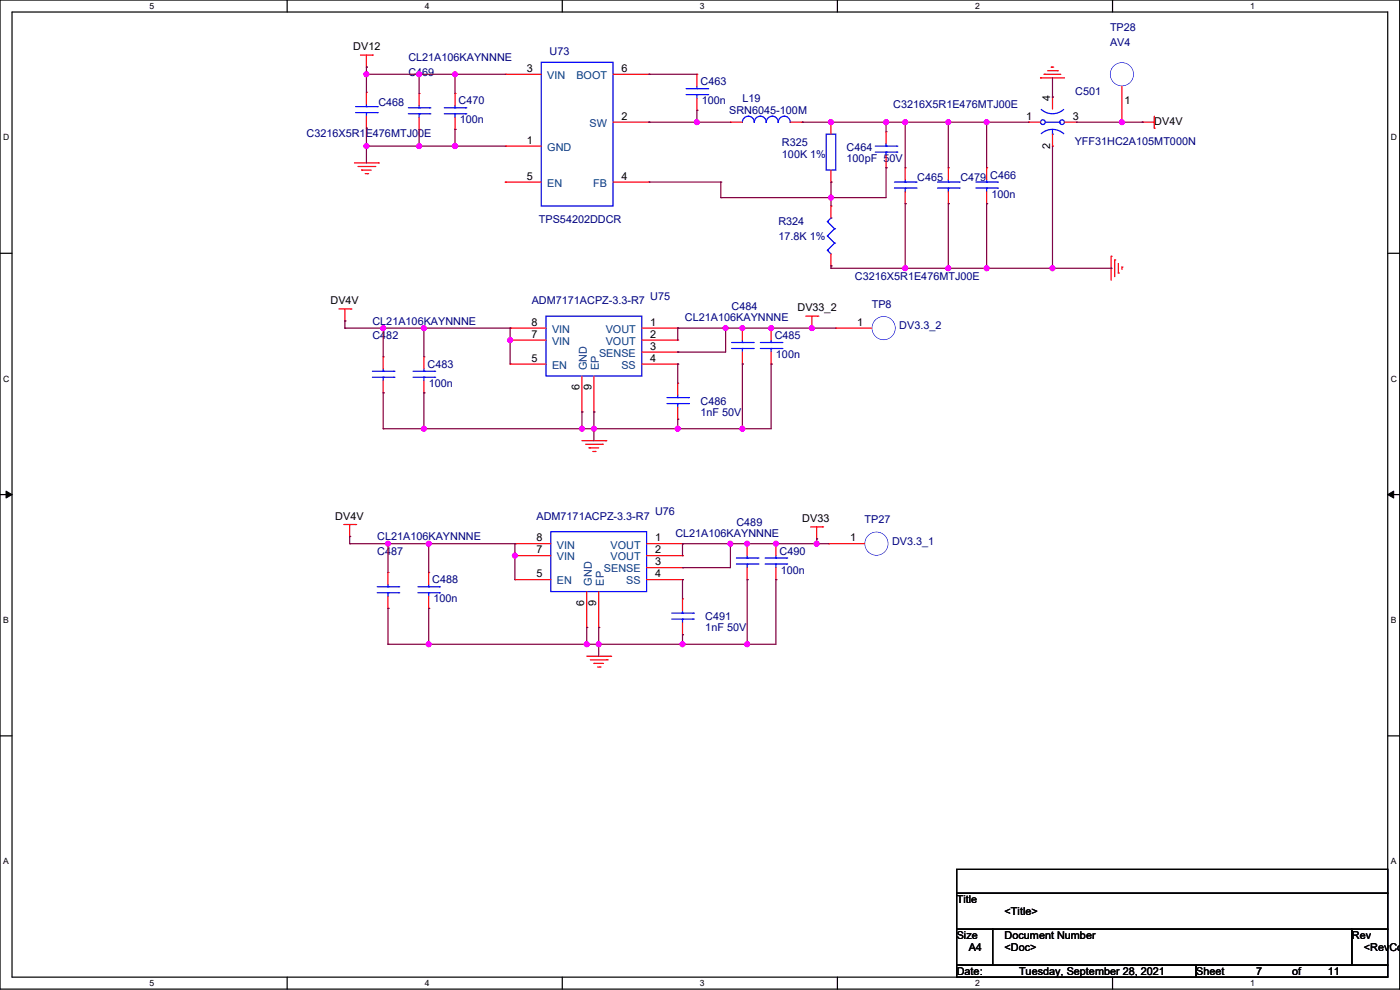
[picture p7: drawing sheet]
<svg xmlns="http://www.w3.org/2000/svg" width="297mm" height="210mm" viewBox="0 0 297 210" stroke-linecap="round" stroke-linejoin="round" font-family="sans-serif">
<path d="M0 0h296.9v209.8h-296.9zM2.6 2.6h291.8v204.7h-291.8z" fill="none" stroke="#000" stroke-width=".25"/>
<g fill="#fff">
<path d="M31.7 .3h1v2h-1z"/>
<path d="M31.7 207.5h1v2.1h-1z"/>
</g>
<path d="M60.9 0v2.6M60.9 207.3v2.5" fill="none" stroke="#000" stroke-width=".25"/>
<g fill="#fff">
<path d="M90.1 .3h1v2h-1z"/>
<path d="M90.1 207.5h1v2.1h-1z"/>
</g>
<path d="M119.3 0v2.6M119.3 207.3v2.5" fill="none" stroke="#000" stroke-width=".25"/>
<g fill="#fff">
<path d="M148.5 .3h1v2h-1z"/>
<path d="M148.5 207.5h1v2.1h-1z"/>
</g>
<path d="M177.7 0v2.6M177.7 207.3v2.5" fill="none" stroke="#000" stroke-width=".25"/>
<g fill="#fff">
<path d="M206.8 .3h1v2h-1z"/>
<path d="M206.8 207.5h1v2.1h-1z"/>
</g>
<path d="M236 0v2.6M236 207.3v2.5" fill="none" stroke="#000" stroke-width=".25"/>
<g fill="#fff">
<path d="M265.2 .3h1v2h-1z"/>
<path d="M265.2 207.5h1v2.1h-1z"/>
<path d="M.6 28.1h1.4v2.1h-1.4z"/>
<path d="M295 28.1h1.3v2.1h-1.3z"/>
<path d="M.6 79.3h1.4v2.1h-1.4z"/>
<path d="M295 79.3h1.3v2.1h-1.3z"/>
</g>
<path d="M0 53.7h2.6M294.4 53.7h2.5" fill="none" stroke="#000" stroke-width=".25"/>
<g fill="#fff">
<path d="M.6 130.5h1.3v2h-1.3z"/>
<path d="M295 130.5h1.2v2h-1.2z"/>
</g>
<path d="M0 104.9h2.6M294.4 104.9h2.5" fill="none" stroke="#000" stroke-width=".25"/>
<path d="M1.3 104.2l1.3 .7-1.3 .7zM294.4 104.9l1.3-.7v1.4z" fill="#000" stroke="#000" stroke-width=".21"/>
<g fill="#fff">
<path d="M.6 181.7h1.3v2h-1.3z"/>
<path d="M295 181.7h1.2v2h-1.2z"/>
</g>
<path d="M0 156.1h2.6M294.4 156.1h2.5M203 184.4h91.4v5.1h-91.4zM203 189.5h91.4v7.6h-91.4zM203 197.1h7.6v7.6h-7.6zM210.6 197.1h76.2v7.6h-76.2zM286.8 197.1h7.6v7.6h-7.6zM203 204.7h50.8v2.6h-50.8zM253.8 204.7h40.6v2.6h-40.6z" fill="none" stroke="#000" stroke-width=".25"/>
<g fill="none" stroke="#f00" stroke-width=".25">
<path d="M76.5 11.7h2.5M77.7 14.2h.1M77.7 19.6h.1M77.7 11.7v2.5M77.7 19.6v2.5M79 11.7h.1M88.9 19.8h.1M88.9 19.8v2.6M96.5 19.8h.1M96.5 19.8v2.6M107.2 15.8h.1M107.2 15.8h7.6"/>
<path d="M130.1 15.8h7.6M137.7 15.8h.1M147.8 15.8h.1M147.8 15.8v2.5M220.7 16.5h.1M220.7 16.5h5.1M221.5 15.8h.1M221.5 15.8h3.6M222.3 15h2M223 14.2h.1M223 14.2h.5M224.3 15h.1"/>
<path d="M238 18.3v7.6M75.2 34.6h5.1M76 35.3h3.5M76.7 36.1h.1M76.7 36.1h2.1M77.5 36.8h.5M77.7 27.2h.1M77.7 24.6v2.6M78 36.8h.1M79.5 35.3h.1M80.3 34.6h.1M88.9 27.4h.1"/>
<path d="M88.9 24.9v2.5M96.5 27.4h.1M96.5 24.9v2.5M107.2 31h.1M107.2 38.6h.1M107.2 31h7.6M107.2 38.6h7.6M130.1 25.9h7.6M130.1 38.6h7.6M137.7 25.9h.1M137.7 38.6h.1M147.8 23.4h.1"/>
<path d="M147.8 20.8v2.6M155 25.9h.1M155 25.9h2.5M167.7 25.9h2.5M170.2 25.9h.1M176.3 25.9h.1M176.3 38.6h.1M176.3 25.9v2.6M176.3 36.1v2.5M188 28h.1M188 35.6h.1M188 28v2.5"/>
<path d="M188 33v2.6M192 35.6h.1M192 35.6v2.5M201.2 35.6h.1M201.2 35.6v2.5M209.3 35.6h.1M209.3 35.6v2.5M218.2 25.9h.1M218.2 25.9h2.5M223.3 31h.1M223.3 20.6h.1M223.3 20.6v2.5"/>
<path d="M223.3 28.5v2.5M225.8 25.9h2.6M228.4 25.9h.1M238 25.9h.1M242.3 25.9h.1M242.3 25.9h2.6M244.9 27.2h.1M244.9 24.6v2.6M176.3 56.4h.1M176.3 43.7h.1M176.3 43.7v2.5M176.3 53.9v2.5"/>
<path d="M192 43.2h.1M192 40.7v2.5M201.2 43.2h.1M201.2 40.7v2.5M209.3 43.2h.1M209.3 40.7v2.5M235.7 54.4h.1M235.7 54.4v5M236.5 55.1h.1M236.5 55.1v3.6M237.2 57.9h.1M237.2 55.9v2"/>
<path d="M238 56.7h.1M238 56.7v.5M71.9 65.5h2.5M73.2 68.1h.1M73.2 65.5v2.6M74.4 65.5h.1M81.3 75.7h.1M81.3 75.7v2.5M89.9 75.7h.1M89.9 75.7v2.5M108.2 77.2h.1M108.2 72.1h.1"/>
<path d="M108.2 69.6h.1M108.2 69.6h7.6M108.2 72.1h7.6M108.2 77.2h7.6M123.5 79.8v7.6M126 79.8v7.6M136.2 69.6h7.6M136.2 72.1h7.6M136.2 74.7h7.6M136.2 77.2h7.6M143.8 69.6h.1M143.8 72.1h.1"/>
<path d="M143.8 74.7h.1M143.8 77.2h.1M157.5 69.6h.1M157.5 77.2h.1M157.5 69.6v2.5M157.5 74.7v2.5M163.6 69.6h.1M163.6 77.2h.1M163.6 69.6v2.5M163.6 74.7v2.5M171 67.1h2.5M172.2 69.6h.1"/>
<path d="M172.2 67.1v2.5M173.5 67.1h.1M177.3 69.6h.1M177.3 69.6h7.6M81.3 83.3h.1M81.3 80.8v2.5M89.9 83.3h.1M89.9 80.8v2.5M123.5 87.4h.1M123.5 93.5h5M124.2 94.2h3.6M125 95h.1"/>
<path d="M125 95h2M125.7 95.8h.5M126 87.4h.1M126.2 95.8h.1M127.8 94.2h.1M128.5 93.5h.1M143.8 81.3h.1M143.8 88.9h.1M143.8 81.3v2.5M143.8 86.4v2.5M72.9 111.3h2.5M74.2 113.8h.1"/>
<path d="M74.2 111.3v2.5M75.4 111.3h.1M109.2 117.9h.1M109.2 115.3h.1M109.2 115.3h7.7M109.2 117.9h7.7M137.2 115.3h7.6M137.2 117.9h7.6M144.8 115.3h.1M144.8 117.9h.1M158.5 115.3h.1M158.5 115.3v2.6"/>
<path d="M164.6 115.3h.1M164.6 115.3v2.6M172 111.8h2.5M173.2 114.3h.1M173.2 111.8v2.5M174.5 111.8h.1M175.8 115.3h.1M175.8 115.3h7.6M82.3 121.4h.1M82.3 129h.1M82.3 121.4v2.6M82.3 126.5v2.5"/>
<path d="M90.9 121.4h.1M90.9 129h.1M90.9 121.4v2.6M90.9 126.5v2.5M109.2 122.9h.1M109.2 122.9h7.7M124.5 133.1h.1M124.5 139.2h5.1M124.5 125.5v7.6M125.2 140h3.6M127 133.1h.1M127 125.5v7.6"/>
<path d="M128.8 140h.1M129.6 139.2h.1M137.2 120.4h7.6M137.2 122.9h7.6M144.8 127h.1M144.8 134.6h.1M144.8 120.4h.1M144.8 122.9h.1M144.8 127v2.6M144.8 132.1v2.5M158.5 122.9h.1M158.5 120.4v2.5"/>
<path d="M164.6 122.9h.1M164.6 120.4v2.5M126 140.7h.1M126 140.7h2M126.8 141.5h.5M127.3 141.5h.1"/>
</g>
<g fill="none" stroke="#00f" stroke-width=".25">
<path d="M114.8 13.2h15.3v30.5h-15.3zM145.6 18.8h4.5M147.8 18.8h.1M147.8 18.3v.5M150.1 18.8h.1M75.4 23.9h4.6M75.4 22.6h4.6M77.7 22.6h.1M77.7 23.9h.1M77.7 22.1v.5M77.7 23.9v.7M80 23.9h.1"/>
<path d="M80 22.6h.1M86.6 24.1h4.6M86.6 22.9h4.6M88.9 22.9h.1M88.9 24.1h.1M88.9 22.4v.5M88.9 24.1v.8M91.2 24.1h.1M91.2 22.9h.1M94.2 24.1h4.6M94.2 22.9h4.6M96.5 22.9h.1"/>
<path d="M96.5 24.1h.1M96.5 22.4v.5M96.5 24.1v.8M98.8 24.1h.1M98.8 22.9h.1M145.6 20.1h4.5M147.8 20.1h.1M147.8 20.1v.7M150.1 20.1h.1M157.5 25.9a1.27 1.27 0 0 1 1.3-1.3 1.26 1.26 0 0 1 1.2 1.3 1.27 1.27 0 0 1 1.3-1.3 1.26 1.26 0 0 1 1.3 1.3 1.27 1.27 0 0 1 1.3-1.3h-.1a1.26 1.26 0 0 1 1.3 1.3 1.27 1.27 0 0 1 1.3-1.3 1.26 1.26 0 0 1 1.2 1.3M175.3 28.5h2v7.6h-2zM185.7 32.3h4.6"/>
<path d="M185.7 31h4.6M188 31h.1M188 32.3h.1M188 30.5v.5M188 32.3v.7M189.7 39.9h4.6M189.7 38.6h4.6M190.3 32.3h.1M190.3 31h.1M192 38.6h.1M192 39.9h.1M192 38.1v.5"/>
<path d="M192 39.9v.8M194.3 39.9h.1M194.3 38.6h.1M198.9 39.9h4.6M198.9 38.6h4.6M201.2 38.6h.1M201.2 39.9h.1M201.2 38.1v.5M201.2 39.9v.8M203.5 39.9h.1M203.5 38.6h.1M207 39.9h4.6"/>
<path d="M207 38.6h4.6M209.3 38.6h.1M209.3 39.9h.1M209.3 38.1v.5M209.3 39.9v.8M211.6 39.9h.1M211.6 38.6h.1M220.9 23.2a3.5 3.5 0 0 0 4.7 0M220.9 28.4a3.5 3.5 0 0 1 4.8 0M221.8 25.9h3M223.3 28.5h.1M223.3 27.4v1.1"/>
<path d="M224.8 25.9h.1M175.5 53.1h.1M175.5 50h.1M175.5 47h.1M175.5 53.1l.8 .8M175.5 50l1.5 1.6M175.5 47l1.5 1.5M176.3 46.2h.1M176.3 46.2l-.8 .8M177 51.6h.1M177 48.5h.1M177 51.6l-1.5 1.5"/>
<path d="M177 48.5l-1.5 1.5M79 78.8h4.6M81.3 78.8h.1M81.3 78.2v.6M83.6 78.8h.1M87.6 78.8h4.6M89.9 78.8h.1M89.9 78.2v.6M92.2 78.8h.1M115.8 67.1h20.4v12.7h-20.4zM155.2 73.9h4.6M155.2 72.7h4.6"/>
<path d="M157.5 72.7h.1M157.5 73.9h.1M157.5 72.1v.6M157.5 73.9v.8M159.8 73.9h.1M159.8 72.7h.1M161.3 73.9h4.6M161.3 72.7h4.6M163.6 72.7h.1M163.6 73.9h.1M163.6 72.1v.6M163.6 73.9v.8"/>
<path d="M165.9 73.9h.1M165.9 72.7h.1M79 80h4.6M81.3 80h.1M81.3 80v.8M83.6 80h.1M87.6 80h4.6M89.9 80h.1M89.9 80v.8M92.2 80h.1M141.5 85.6h4.6M141.5 84.3h4.6"/>
<path d="M143.8 84.3h.1M143.8 85.6h.1M143.8 83.8v.5M143.8 85.6v.8M146.1 85.6h.1M146.1 84.3h.1M116.9 112.8h20.3v12.7h-20.3zM156.2 119.6h4.6M156.2 118.4h4.6M158.5 118.4h.1M158.5 119.6h.1M158.5 117.9v.5"/>
<path d="M158.5 119.6v.8M160.8 119.6h.1M160.8 118.4h.1M162.3 119.6h4.6M162.3 118.4h4.6M164.6 118.4h.1M164.6 119.6h.1M164.6 117.9v.5M164.6 119.6v.8M166.9 119.6h.1M166.9 118.4h.1M80 125.7h4.6"/>
<path d="M80 124.5h4.6M82.3 124.5h.1M82.3 125.7h.1M82.3 124v.5M82.3 125.7v.8M84.6 125.7h.1M84.6 124.5h.1M88.7 125.7h4.5M88.7 124.5h4.5M90.9 124.5h.1M90.9 125.7h.1M90.9 124v.5"/>
<path d="M90.9 125.7v.8M93.2 125.7h.1M93.2 124.5h.1M142.5 131.3h4.6M142.5 130.1h4.6M144.8 130.1h.1M144.8 131.3h.1M144.8 129.6v.5M144.8 131.3v.8M147.1 131.3h.1M147.1 130.1h.1"/>
<circle cx="238" cy="15.8" r="2.53"/>
<circle cx="221.2" cy="25.9" r=".5"/>
<circle cx="225.3" cy="25.9" r=".5"/>
<circle cx="187.5" cy="69.6" r="2.53"/>
<circle cx="185.9" cy="115.3" r="2.53"/>
</g>
<g fill="none" stroke="#800040" stroke-width=".25">
<path d="M77.7 15.8h.1M77.7 14.2h.1M77.7 14.2v5.4M77.7 15.8h29.5M88.9 15.8h.1M88.9 15.8v4M96.5 15.8h.1M96.5 15.8v4M137.7 15.8h.1M137.7 15.8h10.1M223.3 16.5v4.1M77.7 27.2h.1"/>
<path d="M77.7 31h.1M77.7 31h29.5M77.7 27.2v7.4M88.9 27.4h.1M88.9 31h.1M88.9 27.4v3.6M96.5 27.4h.1M96.5 31h.1M96.5 27.4v3.6M137.7 25.9h.1M137.7 25.9h17.3M137.7 38.6h15.2"/>
<path d="M147.8 23.4h.1M147.8 25.9h.1M147.8 23.4v2.5M152.9 38.6h.1M152.9 38.6v3.3M170.2 25.9h.1M170.2 25.9h48M176.3 38.6h.1M176.3 25.9h.1M176.3 38.6v5.1M188 35.6h.1M188 25.9h.1"/>
<path d="M188 25.9v2.1M188 35.6v6.3h-35.1M192 25.9h.1M192 25.9v9.7M201.2 25.9h.1M201.2 25.9v9.7M209.3 25.9h.1M209.3 25.9v9.7M223.3 20.6h.1M223.3 31v25.9M228.4 25.9h13.9M238 25.9h.1"/>
<path d="M242.3 25.9h.1M152.9 41.9h.1M176.3 41.9h.1M176.3 56.9h.1M176.3 56.4h.1M176.3 56.4v.5M176.3 56.9h59.4M192 43.2h.1M192 56.9h.1M192 43.2v13.7M201.2 43.2h.1M201.2 56.9h.1"/>
<path d="M201.2 43.2v13.7M209.3 43.2h.1M209.3 43.2v13.7M223.3 56.9h.1M235.7 56.9h.1M73.2 68.1h.1M73.2 69.6h.1M73.2 68.1v1.5M73.2 69.6h35M81.3 69.6h.1M81.3 69.6v6.1M89.9 69.6h.1"/>
<path d="M89.9 69.6v6.1M108.2 69.6h.1M108.2 72.1h.1M108.2 69.6v7.6M143.8 69.6h.1M143.8 74.7h.1M143.8 77.2h.1M143.8 69.6h33.5M143.8 69.6v2.5M143.8 77.2v4.1M153.9 69.6h.1M153.9 69.6v5.1h-10.1"/>
<path d="M157.5 69.6h.1M157.5 77.2h.1M157.5 77.2v13.7M163.6 69.6h.1M163.6 77.2h.1M163.6 77.2v13.7h-82.3M172.2 69.6h.1M81.3 83.3h.1M81.3 90.9h.1M81.3 83.3v7.6M89.9 83.3h.1M89.9 90.9h.1"/>
<path d="M89.9 83.3v7.6M123.5 87.4h.1M123.5 90.9h.1M123.5 87.4v3.5M126 87.4h.1M126 90.9h.1M126 87.4v6.1M143.8 88.9h.1M143.8 90.9h.1M143.8 88.9v2M157.5 90.9h.1M74.2 113.8h.1"/>
<path d="M74.2 115.3h.1M74.2 113.8v1.5M74.2 115.3h35M82.3 115.3h.1M82.3 115.3v6.1M90.9 115.3h.1M90.9 115.3v6.1M109.2 115.3h.1M109.2 117.9h.1M109.2 115.3v7.6M144.8 115.3h.1M144.8 115.3h31"/>
<path d="M144.8 115.3v2.6M155 115.3h.1M155 115.3v5.1h-10.2M158.5 115.3h.1M164.6 115.3h.1M173.2 114.3h.1M173.2 115.3h.1M173.2 114.3v1M82.3 129h.1M82.3 136.7h.1M82.3 129v7.7M90.9 129h.1"/>
<path d="M90.9 136.7h.1M90.9 129v7.7M124.5 133.1h.1M124.5 136.7h.1M124.5 133.1v3.6M127 133.1h.1M127 136.7h.1M127 133.1v6.1M144.8 120.4h.1M144.8 122.9h.1M144.8 134.6h.1M144.8 136.7h.1"/>
<path d="M144.8 122.9v4.1M144.8 134.6v2.1M158.5 122.9h.1M158.5 136.7h.1M158.5 122.9v13.8M164.6 122.9h.1M164.6 122.9v13.8h-82.3"/>
</g>
<g fill="#f0f" stroke="#f0f" stroke-width=".25">
<circle cx="96.5" cy="31" r=".5"/>
<circle cx="77.7" cy="15.8" r=".5"/>
<circle cx="147.8" cy="25.9" r=".5"/>
<circle cx="176.3" cy="41.9" r=".5"/>
<circle cx="188" cy="25.9" r=".5"/>
<circle cx="176.3" cy="25.9" r=".5"/>
<circle cx="192" cy="56.9" r=".5"/>
<circle cx="209.3" cy="56.9" r=".5"/>
<circle cx="192" cy="25.9" r=".5"/>
<circle cx="88.9" cy="15.8" r=".5"/>
<circle cx="96.5" cy="15.8" r=".5"/>
<circle cx="77.7" cy="31" r=".5"/>
<circle cx="88.9" cy="31" r=".5"/>
<circle cx="201.2" cy="56.9" r=".5"/>
<circle cx="201.2" cy="25.9" r=".5"/>
<circle cx="81.3" cy="69.6" r=".5"/>
<circle cx="89.9" cy="69.6" r=".5"/>
<circle cx="108.2" cy="72.1" r=".5"/>
<circle cx="126" cy="90.9" r=".5"/>
<circle cx="153.9" cy="69.6" r=".5"/>
<circle cx="163.6" cy="69.6" r=".5"/>
<circle cx="157.5" cy="69.6" r=".5"/>
<circle cx="123.4" cy="90.9" r=".5"/>
<circle cx="89.9" cy="90.9" r=".5"/>
<circle cx="157.5" cy="90.9" r=".5"/>
<circle cx="143.8" cy="90.9" r=".5"/>
<circle cx="82.3" cy="115.3" r=".5"/>
<circle cx="90.9" cy="115.3" r=".5"/>
<circle cx="109.2" cy="117.9" r=".5"/>
<circle cx="127" cy="136.7" r=".5"/>
<circle cx="154.9" cy="115.3" r=".5"/>
<circle cx="164.6" cy="115.3" r=".5"/>
<circle cx="158.5" cy="115.3" r=".5"/>
<circle cx="124.5" cy="136.7" r=".5"/>
<circle cx="90.9" cy="136.7" r=".5"/>
<circle cx="158.5" cy="136.7" r=".5"/>
<circle cx="144.8" cy="136.7" r=".5"/>
<circle cx="173.2" cy="115.3" r=".5"/>
<circle cx="172.2" cy="69.6" r=".5"/>
<circle cx="209.3" cy="25.9" r=".5"/>
<circle cx="238" cy="25.9" r=".5"/>
<circle cx="223.3" cy="56.9" r=".5"/>
</g>
<g font-size="2.3">
<text x="74.9" y="10.7">DV12</text>
<text x="111.8" y="15.2">3</text>
<text x="131.8" y="15.2">6</text>
<text x="222.8" y="21.3" transform="rotate(-90 222.8 21.3)">4</text>
<text x="238.5" y="22.1">1</text>
<text x="131.8" y="25.4">2</text>
<text x="217.7" y="25.4">1</text>
<text x="227.6" y="25.4">3</text>
<text x="244.9" y="26.4">DV4V</text>
<text x="111.8" y="30.5">1</text>
<text x="222.8" y="31.5" transform="rotate(-90 222.8 31.5)">2</text>
<text x="111.8" y="38.1">5</text>
<text x="131.8" y="38.1">4</text>
<text x="70.1" y="64.5">DV4V</text>
<text x="112.8" y="71.6">7</text>
<text x="112.8" y="69.1">8</text>
<text x="137.9" y="69.1">1</text>
<text x="137.9" y="71.6">2</text>
<text x="169.2" y="66.1">DV33_2</text>
<text x="181.9" y="69.1">1</text>
<text x="112.8" y="76.7">5</text>
<text x="137.9" y="74.2">3</text>
<text x="137.9" y="76.7">4</text>
<text x="122.9" y="82.8" transform="rotate(-90 122.9 82.8)">6</text>
<text x="125.5" y="82.8" transform="rotate(-90 125.5 82.8)">9</text>
<text x="71.1" y="110.3">DV4V</text>
<text x="170.2" y="110.8">DV33</text>
<text x="113.8" y="117.3">7</text>
<text x="113.8" y="114.8">8</text>
<text x="139" y="114.8">1</text>
<text x="139" y="117.3">2</text>
<text x="139" y="119.9">3</text>
<text x="180.4" y="114.8">1</text>
<text x="113.8" y="122.4">5</text>
<text x="139" y="122.4">4</text>
<text x="124" y="128.5" transform="rotate(-90 124 128.5)">6</text>
<text x="126.5" y="128.5" transform="rotate(-90 126.5 128.5)">9</text>
<text x="203" y="191.5">Title</text>
<text x="213.1" y="194.1">&lt;Title&gt;</text>
<text x="203" y="199.2">Size</text>
<text x="205.5" y="201.7">A4</text>
<text x="213.1" y="199.2">Document Number</text>
<text x="213.1" y="201.7">&lt;Doc&gt;</text>
<text x="286.8" y="199.2">Rev</text>
<text x="289.3" y="201.7">&lt;RevCod</text>
<text x="203" y="206.8">Date:</text>
<text x="216.2" y="206.8">Tuesday, September 28, 2021</text>
<text x="253.8" y="206.8">Sheet</text>
<text x="266.5" y="206.8">7</text>
<text x="274.1" y="206.8">of</text>
<text x="281.7" y="206.8">11</text>
</g>
<g font-size="2.3" fill="#000080">
<text x="116.6" y="11.7">U73</text>
<text x="235.5" y="6.6">TP28</text>
<text x="235.5" y="9.7">AV4</text>
<text x="86.6" y="16">C469</text>
<text x="86.6" y="13">CL21A106KAYNNNE</text>
<text x="80.3" y="22.4">C468</text>
<text x="97.3" y="22.1">C470</text>
<text x="148.6" y="18.1">C463</text>
<text x="148.9" y="22.1">100n</text>
<text x="157.5" y="21.6">L19</text>
<text x="189.5" y="22.9">C3216X5R1E476MTJ00E</text>
<text x="228.1" y="20.1">C501</text>
<text x="65" y="29">C3216X5R1E476MTJ00E</text>
<text x="97.6" y="26.2">100n</text>
<text x="154.7" y="24.2">SRN6045-100M</text>
<text x="165.9" y="31">R325</text>
<text x="165.9" y="33.6">100K 1%</text>
<text x="179.6" y="32">C464</text>
<text x="179.6" y="34.3">100pF 50V</text>
<text x="228" y="30.8">YFF31HC2A105MT000N</text>
<text x="194.6" y="38.4">C465</text>
<text x="203.7" y="38.4">C479</text>
<text x="210.1" y="37.9">C466</text>
<text x="210.3" y="41.9">100n</text>
<text x="114.3" y="47.3">TPS54202DDCR</text>
<text x="165.1" y="47.8">R324</text>
<text x="165.1" y="50.8">17.8K 1%</text>
<text x="181.4" y="59.5">C3216X5R1E476MTJ00E</text>
<text x="112.8" y="64.5">ADM7171ACPZ-3.3-R7</text>
<text x="137.9" y="63.5">U75</text>
<text x="155.2" y="65.8">C484</text>
<text x="184.9" y="65.3">TP8</text>
<text x="79" y="71.9">C482</text>
<text x="79" y="68.9">CL21A106KAYNNNE</text>
<text x="145.3" y="68.1">CL21A106KAYNNNE</text>
<text x="164.4" y="71.9">C485</text>
<text x="190.8" y="69.9">DV3.3_2</text>
<text x="164.6" y="76">100n</text>
<text x="90.7" y="78">C483</text>
<text x="90.9" y="82.1">100n</text>
<text x="148.6" y="85.9">C486</text>
<text x="148.6" y="88.2">1nF 50V</text>
<text x="113.8" y="110.3">ADM7171ACPZ-3.3-R7</text>
<text x="139" y="109.3">U76</text>
<text x="143.3" y="113.8">CL21A106KAYNNNE</text>
<text x="156.2" y="111.5">C489</text>
<text x="183.4" y="111">TP27</text>
<text x="80" y="117.6">C487</text>
<text x="80" y="114.6">CL21A106KAYNNNE</text>
<text x="165.4" y="117.6">C490</text>
<text x="189.3" y="115.6">DV3.3_1</text>
<text x="91.7" y="123.7">C488</text>
<text x="165.6" y="121.7">100n</text>
<text x="92" y="127.8">100n</text>
<text x="149.6" y="131.6">C491</text>
<text x="149.6" y="133.9">1nF 50V</text>
</g>
<g font-size="2.3" fill="#004080">
<text x="116.1" y="16.8">VIN</text>
<text x="122.3" y="16.8">BOOT</text>
<text x="125.1" y="26.9">SW</text>
<text x="116.1" y="32">GND</text>
<text x="116.1" y="39.6">EN</text>
<text x="125.9" y="39.6">FB</text>
<text x="117.1" y="70.6">VIN</text>
<text x="128.5" y="70.6">VOUT</text>
<text x="117.1" y="73.2">VIN</text>
<text x="127.1" y="75.7">SENSE</text>
<text x="128.5" y="73.2">VOUT</text>
<text x="117.1" y="78.3">EN</text>
<text x="124.5" y="78.5" transform="rotate(-90 124.5 78.5)">GND</text>
<text x="127.1" y="78.5" transform="rotate(-90 127.1 78.5)">EP</text>
<text x="131.8" y="78.3">SS</text>
<text x="118.1" y="118.9">VIN</text>
<text x="118.1" y="116.4">VIN</text>
<text x="129.5" y="116.4">VOUT</text>
<text x="129.5" y="118.9">VOUT</text>
<text x="118.1" y="124">EN</text>
<text x="125.5" y="124.2" transform="rotate(-90 125.5 124.2)">GND</text>
<text x="128.1" y="124.2" transform="rotate(-90 128.1 124.2)">EP</text>
<text x="128.1" y="121.4">SENSE</text>
<text x="132.8" y="124">SS</text>
</g>
<g font-size="1.8">
<text x="31.7" y="1.9">5</text>
<text x="90.1" y="1.9">4</text>
<text x="148.5" y="1.9">3</text>
<text x="206.8" y="1.9">2</text>
<text x="265.2" y="1.9">1</text>
<text x=".6" y="29.8">D</text>
<text x="295" y="29.8">D</text>
<text x=".6" y="81">C</text>
<text x="295" y="81">C</text>
<text x=".6" y="132.1">B</text>
<text x="295" y="132.1">B</text>
<text x=".6" y="183.3">A</text>
<text x="295" y="183.3">A</text>
<text x="31.7" y="209.2">5</text>
<text x="90.1" y="209.2">4</text>
<text x="148.5" y="209.2">3</text>
<text x="206.8" y="209.2">2</text>
<text x="265.2" y="209.2">1</text>
</g>
</svg>
